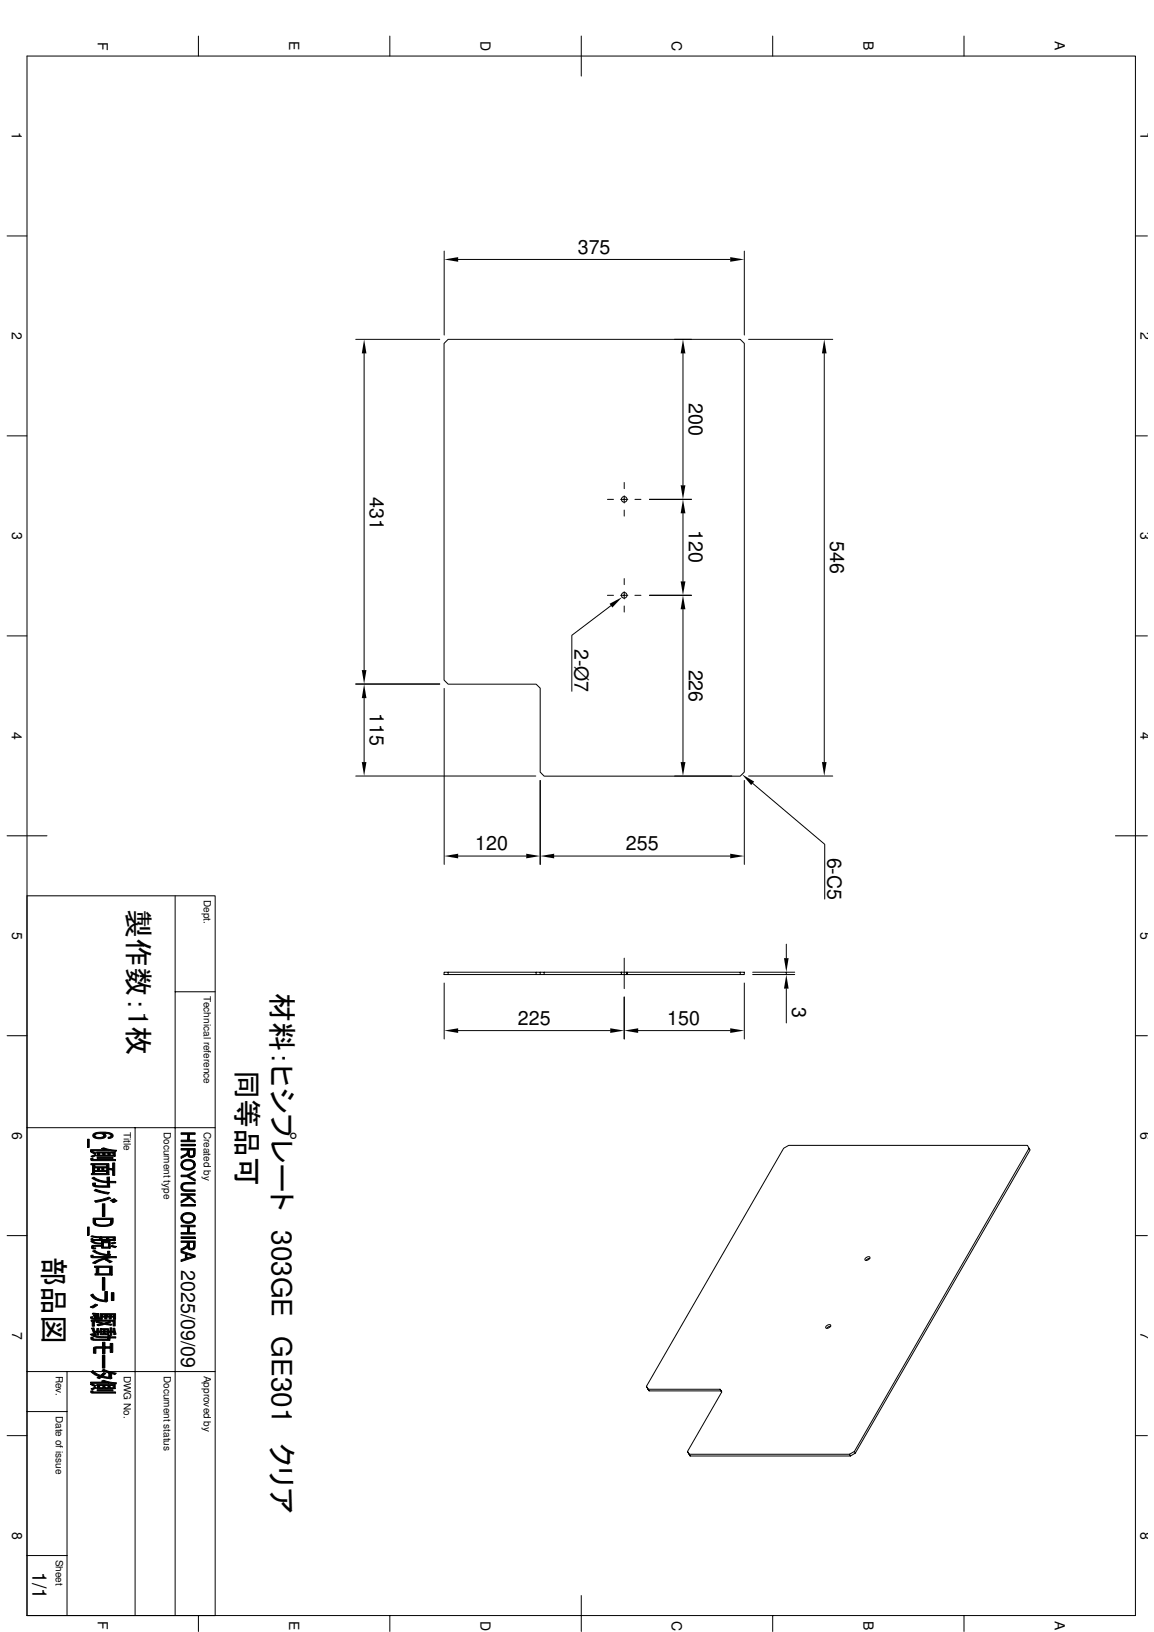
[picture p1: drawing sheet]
<svg xmlns="http://www.w3.org/2000/svg" width="210mm" height="297mm" viewBox="0 0 210 297" stroke-linecap="round" stroke-linejoin="round" font-family="sans-serif">
<g fill="none" stroke="#000" stroke-width=".18">
<path d="M4.9 10.2h201.6v283.8h-201.6zM36.1 6.6v3.6M70.9 6.6v3.6M105.7 6.6v7.2M140.5 6.6v3.6M175.3 6.6v3.6M1.3 42.9h3.6M80.8 45.7v15.3M83.3 47.2h49.5M135.4 45.7v15.3M206.5 42.9h2.2M1.3 79.3h3.6"/>
<path d="M64.7 61.8h15.3M66.2 64.3v57.7M80.8 62.5l.7-.7h53.1l.8 .7v78l-.8 .8h-35.6l-.7-.8v-15.3l-.8-.7h-16l-.7-.7zM122.7 61.8h3.1M124.2 64.3v24M136.2 61.8h15.3M149.9 64.3v74.4M206.5 79.3h2.2M110.5 90.9h1.1M112.9 90.9h1.3M113.5 87.8v1.1M113.5 90.2v1.3"/>
<path d="M113.5 92.8v1.1M115.5 90.9h1.1M118.1 90.9h7.7M124.2 93.4v12.4M1.3 115.7h3.6M110.5 108.4h1.1M111.1 110.2l-7.1 5.4v10.2M112.9 108.4h1.3M113.5 105.3v1.1M113.5 107.7v1.3M113.5 110.3v1.1M115.5 108.4h1.1"/>
<path d="M118.1 108.4h7.7M124.2 110.9v27.8M206.5 115.7h2.2M64.7 124.5h15.3M66.2 127.1v11.6M80.8 125.3v32M1.3 152.1h7.3M64.7 141.2h32.8M83.3 155.8h12.4M98.3 142v15.3M100.8 155.8h32M122.7 141.2h10.4"/>
<path d="M135.4 142v15.3M136.2 141.2h15.3M136.9 142.6l13.1 11.1v9.9M202.9 152.1h5.8M4.9 163h34.2v131M31.9 163v131M80.8 178.9v10.2M81.5 177h-.7v.4h.7M97.5 177h-16v.4h16v-.4h.8M99 177h-.7v.4h-.8M99 177.4h35.6v-.4h.8v.4h-.8M113 177v.4"/>
<path d="M113.5 174.4v5.5M114 177v.4M134.6 177h-35.6v.4h-.7M135.4 178.9v10.2M136.9 177.4h7.6M136.9 177h7.6M143 171.9v2.5M143 177v.4M143 179.9v6.3M1.3 188.5h3.6M31.9 180.5h7.2M83.3 187.6h27.7"/>
<path d="M113.5 181.5v7.6M116.1 187.6h16.7M206.5 188.5h2.2M4.9 205.3h34.2M15.9 207.3h.3v1.5h-.3zM16.4 209.6l.4-.1 .7 .4-.4 .1zM16.5 209.3h2.5l.1-.3 2.1 .4-.2 .2-1.1-.2-3.4 .1zM16.5 210.8h.4l.1 .2h4v.2h-4.3l-.2-.1zM16.5 211.8h3.3v.8l.7 .1v-1h.4v2.2h-.4v-.9l-.7-.1v.9a2.96 2.96 0 0 1-.4-1.8h-2.2v.6l-.4 1v-1.6h-.3zM16.6 210.5l.7-.4 .2 .2-.7 .3zM16.7 214.4l.4-.2 1.1 .6 1.3 .2v.2l-1.6-.2zM16.8 215.3h.6l-.1 .7-.4-.2z"/>
<path d="M17 206.4l.6-.3h1.5l1.1 .1v.5a1.56 1.56 0 0 0-1.4-.4v.2a1.3 1.3 0 0 0-1.6 .2v.4l-.3-.3zM17.1 216.7l.3-.2 1 .3 1.5 .3-.3 .2zM17.2 212v.4h2.2v.2h-.5l-.4 .4v-.4h-.4l-.4 .4v-.4h-.5zM17.2 213h.5l.4-.4v.4h.4l.4-.4v.4h.5v.6v-.4h-2.2zM17.2 212.6v1h2.2v-.6l.4 .8h-3.2v-.2h.2zM17.2 218.6l2.6-.7 .4 .2-2.5 .7h-.3zM17.2 206.7a1.18 1.18 0 0 0 1.7 0l.1 .4-.7 .2-1-.2zM17.3 215.6a1.51 1.51 0 0 0 1.4 .2h.8l.4-1.6 .1 1.9-2.7-.1zM17.6 209.7h3.4v.7l-.4-.2v-.3h-.6l-.4 .3v-.3h-.5l-.4 .3v-.3h-.6l-.4 .3v-.3h-.1zM17.6 210.2l.5-.3v.3h.6l.4-.3v.3h.5l.4-.3v.3h.6l.4 .2h-3.4zM17.7 210.6h2.9v.2h-2.9zM18.5 209l.4-.1 .2 .1-.1 .3z"/>
<path d="M18.6 219.1h.5v2.3h-.5zM18.8 206.3a.42 .42 0 0 1 .5 .3 .42 .42 0 0 1-.3 .5zM19.5 214.3l.4-.1-.4 1.6zM19.9 214.2v.8h1.2l-.1 .3h-1.1zM20 218.5l.7-.3 .3 .1-.7 .4zM20.2 206.3a.48 .48 0 0 1 .4 .6 .48 .48 0 0 1-.7 .3h-.2l-.1-.2 .6-.2zM20.4 218.8l.7-.4 .2 .2-.6 .3zM24.6 205.3v88.7M32.9 207.5h1.2l.3-1v1h1.1v.3h-2.6zM32.9 206.2h2.6v.3h-1.1l-.3 1v-1h-1.2zM32.9 208.3h2.6v.3h-2.6zM32.9 210.5l1-.5 .2-.4v.5l-.1 .2-1.1 .5z"/>
<path d="M32.9 209h2.6l-.1 1.4-.1 .1-.1-1.2h-.8l-.1 1.2-.2-.4v-.8h-1.2zM32.9 213.9h1.1l1.5 .8v.3l-1.5-.8h-1.1zM32.9 218.6l1.3-.7 .3 .2-1.6 .9zM32.9 217.3h2.6v.3h-2.6zM32.9 219.2h2.6v.3h-2.6zM33.1 215.5l.1-.1v.6a.56 .56 0 0 0 .8 .6h1.5v.2h-1.5a.84 .84 0 0 1-1-.3 .84 .84 0 0 1 .1-1zM33.2 211.3l.7-.3 .7 .1 .7 .3-.1 .6a1.15 1.15 0 0 0-1.8-.4l-.2 .3v.7l-.3-.5v-.4zM33.2 212a1.16 1.16 0 0 0 2 .3l.1-.9 .2 .3v.6l-.4 .5-.5 .1h-.8l-.5-.2zM33.2 215.4l.7-.2h1.6v.3h-1.5a.58 .58 0 0 0-.8 .5zM33.8 217.6h.4l1.3 1v.3zM34 213.9l1.5-.8v.3l-1.2 .7zM34.4 209.3v.6a.42 .42 0 0 0 .4 .5 .42 .42 0 0 0 .4-.4l.1 .5-.4 .2-.5-.1z"/>
<path d="M187.2 209l-31.8 55.2 .2 .3-.9 .5M1.3 224.9h3.6M15.9 223.3h.3v1.5h-.3zM16.4 237.9l.9-.5 .5 .1-.9 .6zM16.5 239.7l.4-.1v.2a.29 .29 0 0 0 .5 0l.6-.1 .1 .1-.6 .1a.58 .58 0 0 1-1-.2zM16.5 235.7l.4-.2 .7 .8 1.5 .4v-1.6h.4l.1 1.7-.3 .2-1.6-.4-.7-.3zM16.5 225.9l.4-.1 .5 .4 1.1 .1v.4v-.3l-1.3-.1zM16.5 225.1l.2-.2 1.5 .2v.5v-.3zM16.5 228.5h.4l.1 .2h4.2v.2l-1.5 .1-.3 .1-.1 .3-.1-.5h-2.4l-.3-.1zM16.6 225.5l.3-.1v.2h1.3l.1-.5 .3 .2v.3h.8l.4-.3v.3h.8l.4 .2h-4.1l-.3-.1zM16.7 226.8l1.8-.1v-.7l.3 .2v.8h.9l.3 .2h-1.5v-.4h-1.4l-.1 .1v.4l-.3-.2zM16.8 229.9l1.1-.6 1.3-.4v.4l-.2-.1-.4 .1-1.3 .7z"/>
<path d="M16.8 227.7l.5-.1 .8 .4 1.5 .3v-.6h.4v.6l.1 .1-.3 .2-1.1-.2-1-.2zM16.9 239l1.1 .1-.1 .1h-1.1zM16.9 221.7h3.7v.9l-.4 .4-.1-1h-2.7l-.1 1-.4-.5zM17 239.3h.9v.1l-.9 .1zM17 226.9v.2h.4v.2h-.4zM17.1 239.5h.8l.1 .1-.9 .1zM17.2 230.4h3.2v1.7l-.5-.3v-1.1h-1.9l-.5 1.1v-1.1h-.3zM17.2 239.8h.1v.1zM17.3 239.9l.9 .1v-.9h2.8v1h-.4v-.8h-.4v.8h-.3v-.8h-.4v.8h-.5v-.8h-.4v.8h-1.3zM17.4 222v.4a.98 .98 0 0 0 1.2 .6h.6a.76 .76 0 0 0 .9-.7l.1 .7-.2 .1-.8 .1h-1l-.9-.2zM18 230.7v1.1h1.9l.5 .3h-3.1v-.3h.2zM18.3 225.1h2.7v.7l-.4-.2v-.3h-.8l-.4 .3v-.3h-.8z"/>
<path d="M18.5 226h1.5v1.2l-.3-.2v-.8h-.9zM18.6 239.3v.3h.4v.1h-.4zM18.6 232.5h.5v2.3h-.5zM19.4 229.1l.5 .3v.3l-.6-.3zM19.5 239.3v.3h.4v.1h-.4zM19.9 229.4l.5 .2-.5 .2zM20.1 226.8l.3-.1 .8 .2-.3 .2zM20.2 226.3l.6-.2 .3 .1-.7 .2zM20.2 239.3v.3h.4v.1h-.4zM20.3 235.3h.4v1.4h-.4zM32.9 224.3h1.2l.3-1v1h1.1v.3h-2.6zM32.9 223h2.6v.3h-1.1l-.3 1v-1h-1.2z"/>
<path d="M32.9 225.1h2.6v.3h-2.6zM32.9 227.3l1-.5 .2-.4v.5l-.2 .3-1 .5zM32.9 225.9h2.6l-.1 1.3-.1 .2-.1-1.3h-.8v1.3l-.3-.4v-.9h-1.2zM32.9 227.7l2.6 .8v.3l-1.5-.5-.3 .8v-.9l-.8-.2zM32.9 229.3l.8-.2 .3-.8v.7l1.2-.4 .3 .2-2.6 .8zM33.1 221.1l.6-.4h1l.6 .3-.1 .7a1.15 1.15 0 0 0-1.8-.4l-.2 .3v.7l-.1-.1a.83 .83 0 0 1 0-1.1zM33.2 221.7l.1 .3 .2 .2 .9 .2a.77 .77 0 0 0 .8-.7l.1-.7 .2 .4v.6l-.4 .4-.7 .3-.6-.1-.5-.2zM34.4 226.1v.6a.42 .42 0 0 0 .4 .5 .42 .42 0 0 0 .4-.4l.1 .6-.4 .1-.5-.1zM157.4 229a.55 .55 0 0 1 .8-.1 .58 .58 0 0 1-.9 .3zM158.2 229l-.3 .1-.4 .3M206.5 224.9h2.2M4.9 256.9h7.3"/>
<path d="M4.9 249.6h34.2M12.2 249.6v44.4M16.4 242.9l.4-.2 .3 .3v.3zM16.4 251.9l.4-.1 .7 .4-.4 .1zM16.5 251.6h2.5l.1-.3 2.1 .4-.2 .2-1.2-.2-3.3 .1zM16.5 253.2l.4-.1 .1 .2h4v.3h-4.3l-.2-.2zM16.5 243.4h.4l.1 .3 2.6 .1v-.7h.4v.2h1.1v.2h-1.1v.5l-3-.1-.4-.1zM16.6 249.7l.3-.3 .5 .5 .7 .4-.1 .2-.7-.2zM16.6 252.8l.7-.3 .2 .1-.7 .3zM16.6 240.3h4.4v1h-.4v-.8h-3.4v.9h-.4v-.9h-.2zM16.6 241.7h.5l.4 1.3h-.3l-.1 .3v-.3zM17 245.3l.3-.1 1.3-.1v-.8h.5v.8h.9v-.6h.5v1.6h-.5v-.7h-.9v1h-.5v-1h-1l-.2 .1v.8h-.4z"/>
<path d="M17.2 243l1 .3h1.4v.5v-.3l-2.2-.1-.3-.1zM17.4 240.6l.4-.1 .1 .1a1.95 1.95 0 0 0 1.5 .1v.2l1 .1-.2 .2-1.2-.2-.4 .2-.1-.3zM17.6 252h3.4v.8l-.4-.2v-.4h-.6l-.4 .4v-.4h-.5l-.4 .4v-.4h-.6l-.4 .4v-.4h-.1zM17.6 252.6l.5-.4v.4h.6l.4-.4v.4h.5l.4-.4v.4h.6l.4 .2h-3.4zM17.6 241.1l.9-.2 .1 .3-.7 .1zM17.6 241.8h.3v.5h.3v-.5l.3 .2v.8h.4v-.5l.2-.3v.8h.4l.2 .2h-1.5v-.5h-.3v.5h-.3v-.5h-.3l-.1-.2h.4zM17.7 252.9h2.9v.3h-2.9zM18.1 250.3h.2l.4-.3v.5l1.2 .2v-1.1l.3 .1 .2 1.1-.4 .2-1.6-.3-.3 .2-.4-.1 .3-.3zM18.2 241.8h1.5v.5h.3v-.6h.3v.6h.3v.2h-.3v.5h-.3v-.5h-.3v.5l-.2-.2v-.8h-.4l-.2 .3v-.3h-.4zM18.5 251.4l.4-.2 .2 .1-.1 .3zM18.5 242.3h.4v.5v-.3h-.4zM18.6 249.4l.2-.2 1.1 .4v1.1v-.8z"/>
<path d="M18.6 246.7h.5v2.3h-.5zM18.7 250l.2-.2 .3 .2-.5 .5zM19.1 242.3h.4v.2h-.4zM19.4 240.7l.5-.2 .2 .1-.7 .3zM20.2 249.7l.9 .2-.3 .3-.5-.2zM20.6 241.8l.3-.1 .2 1.1-.3 .1zM20.8 242.9h.1M117.6 252.3l.3 .6M118.1 253.2l-.5-.9 24.9-43.3 .9-.5h43.5l.5 .8-31.8 55.2M131 252.9h-13.1l.2 .3h13l-.1-.3 .3 .5-.2-.2M131.3 253.4l-6.2 10.8 .4 .8-.2-.3h29.2M150.2 241.4a.55 .55 0 0 1 .9-.1 .58 .58 0 0 1-.9 .3z"/>
<path d="M151.1 241.4h-.3l-.4 .4M1.3 261.3h3.6M125.1 264.2l.2 .5M155.4 264.2l-.9 .5 .2 .3h-29.2M206.5 261.3h2.2M4.9 283.1h7.3M36.1 294v2.9M70.9 294v2.9M105.7 290.4v6.5M140.5 294v2.9M175.3 294v2.9"/>
<circle cx="113.5" cy="90.9" r=".51"/>
<circle cx="113.5" cy="108.4" r=".51"/>
</g>
<g fill="#000">
<path d="M80.8 47.2l2.5-.4v.8zM132.8 46.8l2.6 .4-2.6 .4zM66.2 61.8l.5 2.5h-.9zM124.2 61.8l.5 2.5h-.9zM149.9 61.8l.4 2.5h-.8zM123.8 88.3h.9l-.5 2.6zM124.2 90.9l.5 2.5h-.9zM110.9 109.9l2.3-1.2-1.8 1.9zM123.8 105.8h.9l-.5 2.6zM124.2 108.4l.5 2.5h-.9zM65.8 122h.9l-.5 2.5zM66.2 124.5l.5 2.6h-.9z"/>
<path d="M65.8 138.7h.9l-.5 2.5zM123.8 138.7h.9l-.5 2.5zM149.5 138.7h.8l-.4 2.5zM80.8 155.8l2.5-.4v.8zM95.7 155.4l2.6 .4-2.6 .4zM98.3 155.8l2.5-.4v.8zM132.8 155.4l2.6 .4-2.6 .4zM135 140.9l2.2 1.4-.6 .6zM142.6 174.4h.8l-.4 2.6zM143 177.4l.4 2.5h-.8zM80.8 187.6l2.5-.4v.8zM111 187.2l2.5 .4-2.5 .4z"/>
<path d="M113.5 187.6l2.6-.4v.8zM132.8 187.2l2.6 .4-2.6 .4zM17.2 239.8h.1v.1z"/>
<path d="M15.9 207.3h.3v1.5h-.3z" fill-rule="evenodd"/>
<path d="M16.8 215.3h.6l-.1 .7-.4-.2z" fill-rule="evenodd"/>
<path d="M16.4 209.6l.4-.1 .7 .4-.4 .1z" fill-rule="evenodd"/>
<path d="M16.6 210.5l.7-.4 .2 .2-.7 .3z" fill-rule="evenodd"/>
<path d="M17.2 206.7a1.18 1.18 0 0 0 1.7 0l.1 .4-.7 .2-1-.2z" fill-rule="evenodd"/>
<path d="M18.5 209l.4-.1 .2 .1-.1 .3z" fill-rule="evenodd"/>
<path d="M18.8 206.3a.42 .42 0 0 1 .5 .3 .42 .42 0 0 1-.3 .5z" fill-rule="evenodd"/>
<path d="M17.2 212v.4h2.2v.2h-.5l-.4 .4v-.4h-.4l-.4 .4v-.4h-.5z" fill-rule="evenodd"/>
<path d="M17.2 213h.5l.4-.4v.4h.4l.4-.4v.4h.5v.6v-.4h-2.2z" fill-rule="evenodd"/>
<path d="M16.7 214.4l.4-.2 1.1 .6 1.3 .2v.2l-1.6-.2z" fill-rule="evenodd"/>
<path d="M17.2 212.6v1h2.2v-.6l.4 .8h-3.2v-.2h.2z" fill-rule="evenodd"/>
<path d="M19.5 214.3l.4-.1-.4 1.6z" fill-rule="evenodd"/>
<path d="M17.1 216.7l.3-.2 1 .3 1.5 .3-.3 .2z" fill-rule="evenodd"/>
<path d="M17.3 215.6a1.51 1.51 0 0 0 1.4 .2h.8l.4-1.6 .1 1.9-2.7-.1z" fill-rule="evenodd"/>
<path d="M17.2 218.6l2.6-.7 .4 .2-2.5 .7h-.3z" fill-rule="evenodd"/>
<path d="M17 206.4l.6-.3h1.5l1.1 .1v.5a1.56 1.56 0 0 0-1.4-.4v.2a1.3 1.3 0 0 0-1.6 .2v.4l-.3-.3z" fill-rule="evenodd"/>
<path d="M17.7 210.6h2.9v.2h-2.9z" fill-rule="evenodd"/>
<path d="M20.2 206.3a.48 .48 0 0 1 .4 .6 .48 .48 0 0 1-.7 .3h-.2l-.1-.2 .6-.2z" fill-rule="evenodd"/>
<path d="M16.5 211.8h3.3v.8l.7 .1v-1h.4v2.2h-.4v-.9l-.7-.1v.9a2.96 2.96 0 0 1-.4-1.8h-2.2v.6l-.4 1v-1.6h-.3z" fill-rule="evenodd"/>
<path d="M17.6 209.7h3.4v.7l-.4-.2v-.3h-.6l-.4 .3v-.3h-.5l-.4 .3v-.3h-.6l-.4 .3v-.3h-.1z" fill-rule="evenodd"/>
<path d="M17.6 210.2l.5-.3v.3h.6l.4-.3v.3h.5l.4-.3v.3h.6l.4 .2h-3.4z" fill-rule="evenodd"/>
<path d="M20 218.5l.7-.3 .3 .1-.7 .4z" fill-rule="evenodd"/>
<path d="M16.5 210.8h.4l.1 .2h4v.2h-4.3l-.2-.1z" fill-rule="evenodd"/>
<path d="M19.9 214.2v.8h1.2l-.1 .3h-1.1z" fill-rule="evenodd"/>
<path d="M16.5 209.3h2.5l.1-.3 2.1 .4-.2 .2-1.1-.2-3.4 .1z" fill-rule="evenodd"/>
<path d="M20.4 218.8l.7-.4 .2 .2-.6 .3z" fill-rule="evenodd"/>
<path d="M32.9 210.5l1-.5 .2-.4v.5l-.1 .2-1.1 .5z" fill-rule="evenodd"/>
<path d="M32.9 218.6l1.3-.7 .3 .2-1.6 .9z" fill-rule="evenodd"/>
<path d="M34.4 209.3v.6a.42 .42 0 0 0 .4 .5 .42 .42 0 0 0 .4-.4l.1 .5-.4 .2-.5-.1z" fill-rule="evenodd"/>
<path d="M33.2 211.3l.7-.3 .7 .1 .7 .3-.1 .6a1.15 1.15 0 0 0-1.8-.4l-.2 .3v.7l-.3-.5v-.4z" fill-rule="evenodd"/>
<path d="M32.9 207.5h1.2l.3-1v1h1.1v.3h-2.6z" fill-rule="evenodd"/>
<path d="M32.9 206.2h2.6v.3h-1.1l-.3 1v-1h-1.2z" fill-rule="evenodd"/>
<path d="M32.9 209h2.6l-.1 1.4-.1 .1-.1-1.2h-.8l-.1 1.2-.2-.4v-.8h-1.2z" fill-rule="evenodd"/>
<path d="M34 213.9l1.5-.8v.3l-1.2 .7z" fill-rule="evenodd"/>
<path d="M32.9 213.9h1.1l1.5 .8v.3l-1.5-.8h-1.1z" fill-rule="evenodd"/>
<path d="M33.1 215.5l.1-.1v.6a.56 .56 0 0 0 .8 .6h1.5v.2h-1.5a.84 .84 0 0 1-1-.3 .84 .84 0 0 1 .1-1z" fill-rule="evenodd"/>
<path d="M33.2 215.4l.7-.2h1.6v.3h-1.5a.58 .58 0 0 0-.8 .5z" fill-rule="evenodd"/>
<path d="M33.8 217.6h.4l1.3 1v.3z" fill-rule="evenodd"/>
<path d="M32.9 217.3h2.6v.3h-2.6z" fill-rule="evenodd"/>
<path d="M33.2 212a1.16 1.16 0 0 0 2 .3l.1-.9 .2 .3v.6l-.4 .5-.5 .1h-.8l-.5-.2z" fill-rule="evenodd"/>
<path d="M15.9 223.3h.3v1.5h-.3z" fill-rule="evenodd"/>
<path d="M17 226.9v.2h.4v.2h-.4z" fill-rule="evenodd"/>
<path d="M16.4 237.9l.9-.5 .5 .1-.9 .6z" fill-rule="evenodd"/>
<path d="M17 239.3h.9v.1l-.9 .1z" fill-rule="evenodd"/>
<path d="M17.1 239.5h.8l.1 .1-.9 .1z" fill-rule="evenodd"/>
<path d="M16.9 239l1.1 .1-.1 .1h-1.1z" fill-rule="evenodd"/>
<path d="M16.5 239.7l.4-.1v.2a.29 .29 0 0 0 .5 0l.6-.1 .1 .1-.6 .1a.58 .58 0 0 1-1-.2z" fill-rule="evenodd"/>
<path d="M16.5 225.1l.2-.2 1.5 .2v.5v-.3z" fill-rule="evenodd"/>
<path d="M16.5 225.9l.4-.1 .5 .4 1.1 .1v.4v-.3l-1.3-.1z" fill-rule="evenodd"/>
<path d="M18.6 239.3v.3h.4v.1h-.4z" fill-rule="evenodd"/>
<path d="M16.8 229.9l1.1-.6 1.3-.4v.4l-.2-.1-.4 .1-1.3 .7z" fill-rule="evenodd"/>
<path d="M16.5 235.7l.4-.2 .7 .8 1.5 .4v-1.6h.4l.1 1.7-.3 .2-1.6-.4-.7-.3z" fill-rule="evenodd"/>
<path d="M19.5 239.3v.3h.4v.1h-.4z" fill-rule="evenodd"/>
<path d="M19.4 229.1l.5 .3v.3l-.6-.3z" fill-rule="evenodd"/>
<path d="M18.5 226h1.5v1.2l-.3-.2v-.8h-.9z" fill-rule="evenodd"/>
<path d="M16.7 226.8l1.8-.1v-.7l.3 .2v.8h.9l.3 .2h-1.5v-.4h-1.4l-.1 .1v.4l-.3-.2z" fill-rule="evenodd"/>
<path d="M16.8 227.7l.5-.1 .8 .4 1.5 .3v-.6h.4v.6l.1 .1-.3 .2-1.1-.2-1-.2z" fill-rule="evenodd"/>
<path d="M17.4 222v.4a.98 .98 0 0 0 1.2 .6h.6a.76 .76 0 0 0 .9-.7l.1 .7-.2 .1-.8 .1h-1l-.9-.2z" fill-rule="evenodd"/>
<path d="M20.3 235.3h.4v1.4h-.4z" fill-rule="evenodd"/>
<path d="M19.9 229.4l.5 .2-.5 .2z" fill-rule="evenodd"/>
<path d="M17.2 230.4h3.2v1.7l-.5-.3v-1.1h-1.9l-.5 1.1v-1.1h-.3z" fill-rule="evenodd"/>
<path d="M18 230.7v1.1h1.9l.5 .3h-3.1v-.3h.2z" fill-rule="evenodd"/>
<path d="M16.9 221.7h3.7v.9l-.4 .4-.1-1h-2.7l-.1 1-.4-.5z" fill-rule="evenodd"/>
<path d="M20.2 239.3v.3h.4v.1h-.4z" fill-rule="evenodd"/>
<path d="M18.3 225.1h2.7v.7l-.4-.2v-.3h-.8l-.4 .3v-.3h-.8z" fill-rule="evenodd"/>
<path d="M16.6 225.5l.3-.1v.2h1.3l.1-.5 .3 .2v.3h.8l.4-.3v.3h.8l.4 .2h-4.1l-.3-.1z" fill-rule="evenodd"/>
<path d="M20.2 226.3l.6-.2 .3 .1-.7 .2z" fill-rule="evenodd"/>
<path d="M16.5 228.5h.4l.1 .2h4.2v.2l-1.5 .1-.3 .1-.1 .3-.1-.5h-2.4l-.3-.1z" fill-rule="evenodd"/>
<path d="M20.1 226.8l.3-.1 .8 .2-.3 .2z" fill-rule="evenodd"/>
<path d="M32.9 227.3l1-.5 .2-.4v.5l-.2 .3-1 .5z" fill-rule="evenodd"/>
<path d="M33.1 221.1l.6-.4h1l.6 .3-.1 .7a1.15 1.15 0 0 0-1.8-.4l-.2 .3v.7l-.1-.1a.83 .83 0 0 1 0-1.1z" fill-rule="evenodd"/>
<path d="M34.4 226.1v.6a.42 .42 0 0 0 .4 .5 .42 .42 0 0 0 .4-.4l.1 .6-.4 .1-.5-.1z" fill-rule="evenodd"/>
<path d="M32.9 224.3h1.2l.3-1v1h1.1v.3h-2.6z" fill-rule="evenodd"/>
<path d="M32.9 223h2.6v.3h-1.1l-.3 1v-1h-1.2z" fill-rule="evenodd"/>
<path d="M32.9 225.9h2.6l-.1 1.3-.1 .2-.1-1.3h-.8v1.3l-.3-.4v-.9h-1.2z" fill-rule="evenodd"/>
<path d="M32.9 227.7l2.6 .8v.3l-1.5-.5-.3 .8v-.9l-.8-.2z" fill-rule="evenodd"/>
<path d="M32.9 229.3l.8-.2 .3-.8v.7l1.2-.4 .3 .2-2.6 .8z" fill-rule="evenodd"/>
<path d="M33.2 221.7l.1 .3 .2 .2 .9 .2a.77 .77 0 0 0 .8-.7l.1-.7 .2 .4v.6l-.4 .4-.7 .3-.6-.1-.5-.2z" fill-rule="evenodd"/>
<path d="M16.4 242.9l.4-.2 .3 .3v.3z" fill-rule="evenodd"/>
<path d="M16.6 241.7h.5l.4 1.3h-.3l-.1 .3v-.3z" fill-rule="evenodd"/>
<path d="M16.4 251.9l.4-.1 .7 .4-.4 .1z" fill-rule="evenodd"/>
<path d="M16.6 252.8l.7-.3 .2 .1-.7 .3z" fill-rule="evenodd"/>
<path d="M16.6 249.7l.3-.3 .5 .5 .7 .4-.1 .2-.7-.2z" fill-rule="evenodd"/>
<path d="M17.6 241.1l.9-.2 .1 .3-.7 .1z" fill-rule="evenodd"/>
<path d="M18.5 242.3h.4v.5v-.3h-.4z" fill-rule="evenodd"/>
<path d="M18.5 251.4l.4-.2 .2 .1-.1 .3z" fill-rule="evenodd"/>
<path d="M19.1 242.3h.4v.2h-.4z" fill-rule="evenodd"/>
<path d="M18.7 250l.2-.2 .3 .2-.5 .5z" fill-rule="evenodd"/>
<path d="M17.2 243l1 .3h1.4v.5v-.3l-2.2-.1-.3-.1z" fill-rule="evenodd"/>
<path d="M17.6 241.8h.3v.5h.3v-.5l.3 .2v.8h.4v-.5l.2-.3v.8h.4l.2 .2h-1.5v-.5h-.3v.5h-.3v-.5h-.3l-.1-.2h.4z" fill-rule="evenodd"/>
<path d="M18.6 249.4l.2-.2 1.1 .4v1.1v-.8z" fill-rule="evenodd"/>
<path d="M19.4 240.7l.5-.2 .2 .1-.7 .3z" fill-rule="evenodd"/>
<path d="M17.4 240.6l.4-.1 .1 .1a1.95 1.95 0 0 0 1.5 .1v.2l1 .1-.2 .2-1.2-.2-.4 .2-.1-.3z" fill-rule="evenodd"/>
<path d="M18.1 250.3h.2l.4-.3v.5l1.2 .2v-1.1l.3 .1 .2 1.1-.4 .2-1.6-.3-.3 .2-.4-.1 .3-.3z" fill-rule="evenodd"/>
<path d="M17 245.3l.3-.1 1.3-.1v-.8h.5v.8h.9v-.6h.5v1.6h-.5v-.7h-.9v1h-.5v-1h-1l-.2 .1v.8h-.4z" fill-rule="evenodd"/>
<path d="M17.7 252.9h2.9v.3h-2.9z" fill-rule="evenodd"/>
<path d="M18.2 241.8h1.5v.5h.3v-.6h.3v.6h.3v.2h-.3v.5h-.3v-.5h-.3v.5l-.2-.2v-.8h-.4l-.2 .3v-.3h-.4z" fill-rule="evenodd"/>
<path d="M16.6 240.3h4.4v1h-.4v-.8h-3.4v.9h-.4v-.9h-.2z" fill-rule="evenodd"/>
<path d="M17.6 252h3.4v.8l-.4-.2v-.4h-.6l-.4 .4v-.4h-.5l-.4 .4v-.4h-.6l-.4 .4v-.4h-.1z" fill-rule="evenodd"/>
<path d="M17.6 252.6l.5-.4v.4h.6l.4-.4v.4h.5l.4-.4v.4h.6l.4 .2h-3.4z" fill-rule="evenodd"/>
<path d="M17.3 239.9l.9 .1v-.9h2.8v1h-.4v-.8h-.4v.8h-.3v-.8h-.4v.8h-.5v-.8h-.4v.8h-1.3z" fill-rule="evenodd"/>
<path d="M16.5 253.2l.4-.1 .1 .2h4v.3h-4.3l-.2-.2z" fill-rule="evenodd"/>
<path d="M16.5 243.4h.4l.1 .3 2.6 .1v-.7h.4v.2h1.1v.2h-1.1v.5l-3-.1-.4-.1z" fill-rule="evenodd"/>
<path d="M20.6 241.8l.3-.1 .2 1.1-.3 .1z" fill-rule="evenodd"/>
<path d="M20.2 249.7l.9 .2-.3 .3-.5-.2z" fill-rule="evenodd"/>
<path d="M16.5 251.6h2.5l.1-.3 2.1 .4-.2 .2-1.2-.2-3.3 .1z" fill-rule="evenodd"/>
</g>
<path d="M18.8 219.1v2.3M18.8 232.5v2.3M18.8 246.7v2.3" fill="none" stroke="#000" stroke-width=".44"/>
<path d="M32.9 208.4h2.6M32.9 219.4h2.6M32.9 225.2h2.6" fill="none" stroke="#000" stroke-width=".28"/>
<g font-size="5.3">
<text x="23.3" y="165.5" transform="rotate(90 23.3 165.5)">製作数：1枚</text>
<text x="43.1" y="163" transform="rotate(90 43.1 163)">同等品可</text>
<text x="49.4" y="163" transform="rotate(90 49.4 163)">材料：ヒシプレート　303GE GE301　クリア</text>
<text x="7.9" y="228.8" transform="rotate(90 7.9 228.8)">部品図</text>
</g>
<g font-size="3.6">
<text x="105.1" y="46.1">375</text>
<text x="125.3" y="73.4" transform="rotate(90 125.3 73.4)">200</text>
<text x="67.3" y="90.5" transform="rotate(90 67.3 90.5)">431</text>
<text x="125.3" y="96.5" transform="rotate(90 125.3 96.5)">120</text>
<text x="151" y="98.6" transform="rotate(90 151 98.6)">546</text>
<text x="104.5" y="118.1" transform="rotate(90 104.5 118.1)">2-Ø7</text>
<text x="125.3" y="121.9" transform="rotate(90 125.3 121.9)">226</text>
<text x="67.3" y="129.8" transform="rotate(90 67.3 129.8)">115</text>
<text x="86.4" y="154.7">120</text>
<text x="113.9" y="154.7">255</text>
<text x="150.5" y="156.1" transform="rotate(90 150.5 156.1)">6-C5</text>
<text x="144.1" y="183.3" transform="rotate(90 144.1 183.3)">3</text>
<text x="94.2" y="186.5">225</text>
<text x="121.4" y="186.5">150</text>
<text x="32.9" y="231.1" transform="rotate(90 32.9 231.1)">2025/09/09</text>
<text x="5.9" y="286.1" transform="rotate(90 5.9 286.1)">1/1</text>
</g>
<g font-size="2.5">
<text x="17.8" y="7.6" transform="rotate(90 17.8 7.6)">F</text>
<text x="52.6" y="7.5" transform="rotate(90 52.6 7.5)">E</text>
<text x="87.4" y="7.5" transform="rotate(90 87.4 7.5)">D</text>
<text x="122.2" y="7.5" transform="rotate(90 122.2 7.5)">C</text>
<text x="157" y="7.5" transform="rotate(90 157 7.5)">B</text>
<text x="191.9" y="7.5" transform="rotate(90 191.9 7.5)">A</text>
<text x="2.2" y="24" transform="rotate(90 2.2 24)">1</text>
<text x="207.4" y="24" transform="rotate(90 207.4 24)">1</text>
<text x="2.2" y="60.4" transform="rotate(90 2.2 60.4)">2</text>
<text x="207.4" y="60.4" transform="rotate(90 207.4 60.4)">2</text>
<text x="2.2" y="96.8" transform="rotate(90 2.2 96.8)">3</text>
<text x="207.5" y="96.8" transform="rotate(90 207.5 96.8)">3</text>
<text x="2.2" y="133.2" transform="rotate(90 2.2 133.2)">4</text>
<text x="207.4" y="133.2" transform="rotate(90 207.4 133.2)">4</text>
<text x="2.2" y="169.6" transform="rotate(90 2.2 169.6)">5</text>
<text x="207.5" y="169.6" transform="rotate(90 207.5 169.6)">5</text>
<text x="2.2" y="206" transform="rotate(90 2.2 206)">6</text>
<text x="207.5" y="206" transform="rotate(90 207.5 206)">6</text>
<text x="2.2" y="242.4" transform="rotate(90 2.2 242.4)">7</text>
<text x="207.5" y="242.4" transform="rotate(90 207.5 242.4)">7</text>
<text x="2.2" y="278.8" transform="rotate(90 2.2 278.8)">8</text>
<text x="207.5" y="278.8" transform="rotate(90 207.5 278.8)">8</text>
<text x="17.8" y="295.1" transform="rotate(90 17.8 295.1)">F</text>
<text x="52.6" y="295" transform="rotate(90 52.6 295)">E</text>
<text x="87.4" y="295" transform="rotate(90 87.4 295)">D</text>
<text x="122.2" y="295" transform="rotate(90 122.2 295)">C</text>
<text x="157" y="295" transform="rotate(90 157 295)">B</text>
<text x="191.9" y="295" transform="rotate(90 191.9 295)">A</text>
</g>
<g font-size="1.8">
<text x="37.1" y="163.8" transform="rotate(90 37.1 163.8)">Dept.</text>
<text x="37.1" y="181.2" transform="rotate(90 37.1 181.2)">Technical reference</text>
<text x="22.5" y="206" transform="rotate(90 22.5 206)">Title</text>
<text x="29.8" y="206" transform="rotate(90 29.8 206)">Document type</text>
<text x="37.1" y="206" transform="rotate(90 37.1 206)">Created by</text>
<text x="10.2" y="250.4" transform="rotate(90 10.2 250.4)">Rev.</text>
<text x="22.5" y="250.4" transform="rotate(90 22.5 250.4)">DWG No.</text>
<text x="29.8" y="250.4" transform="rotate(90 29.8 250.4)">Document status</text>
<text x="37.1" y="250.4" transform="rotate(90 37.1 250.4)">Approved by</text>
<text x="10.2" y="257.7" transform="rotate(90 10.2 257.7)">Date of issue</text>
<text x="10.2" y="283.9" transform="rotate(90 10.2 283.9)">Sheet</text>
</g>
</svg>
